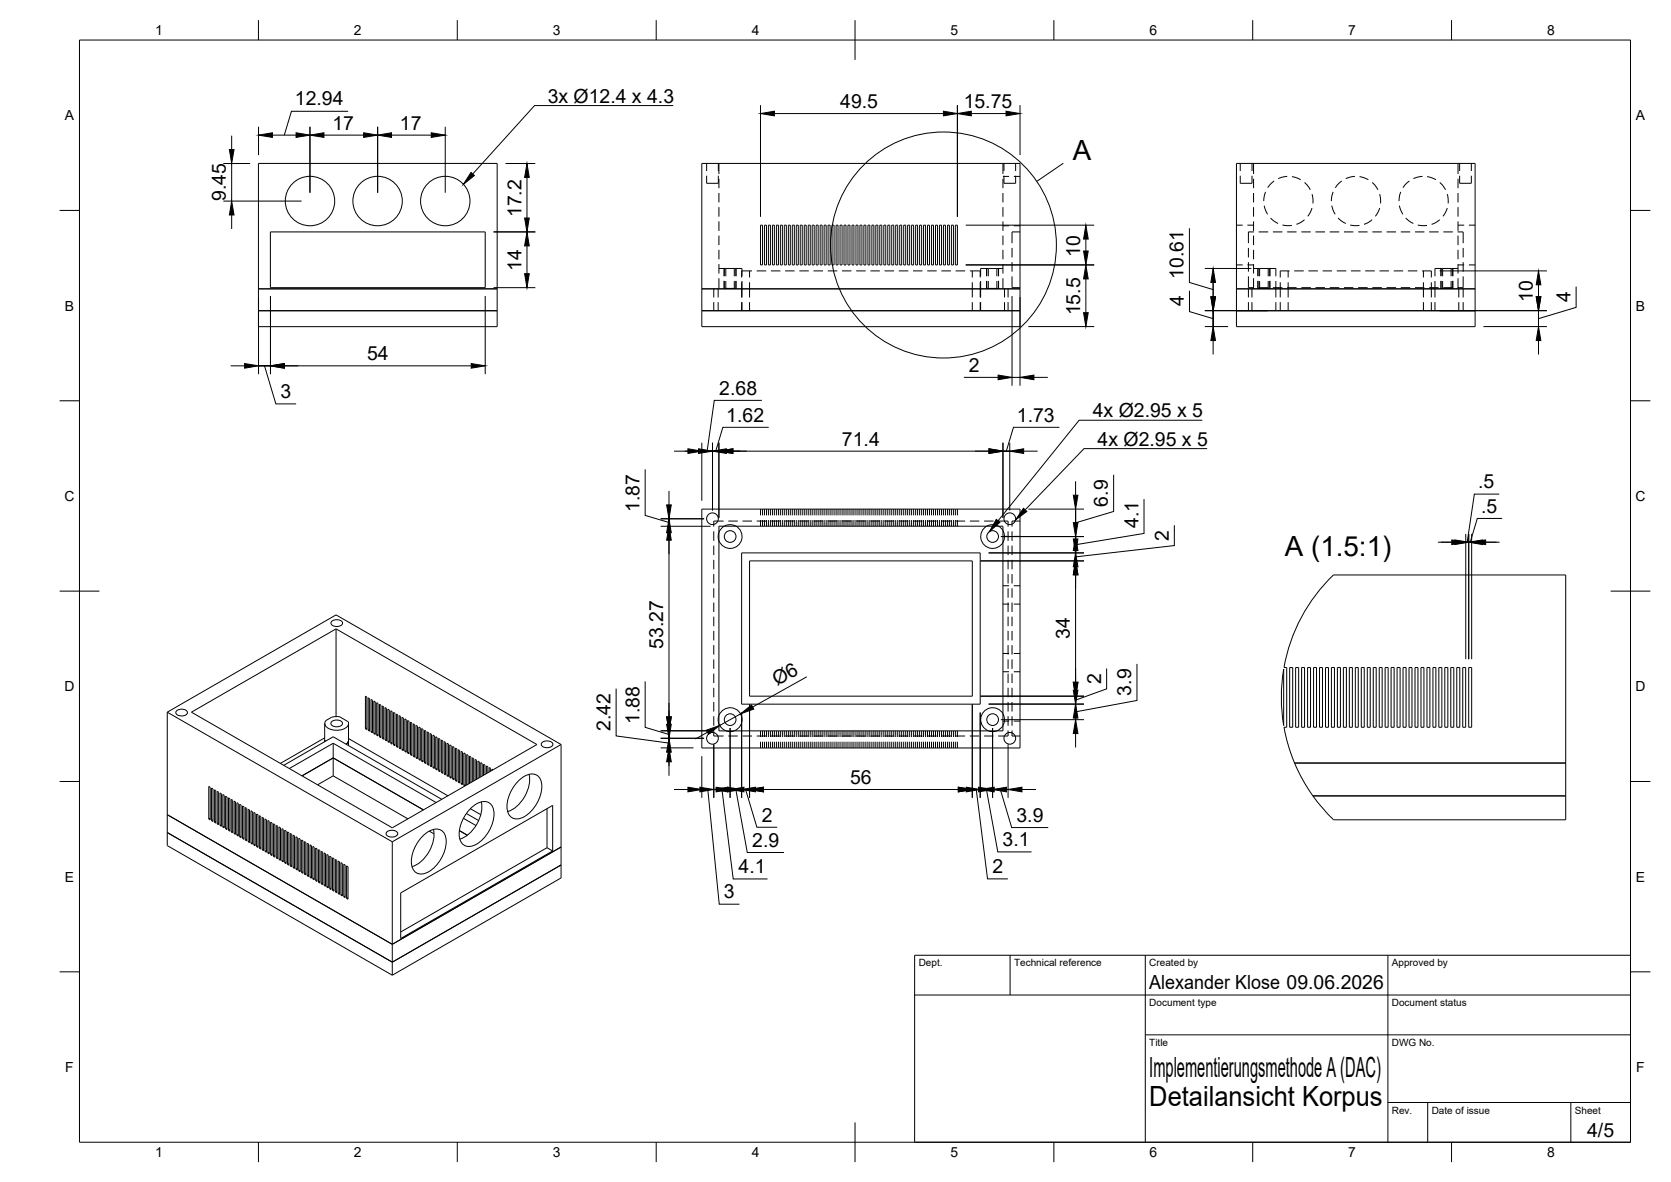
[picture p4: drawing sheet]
<svg xmlns="http://www.w3.org/2000/svg" width="420mm" height="297mm" viewBox="0 0 420 297" stroke-linecap="round" stroke-linejoin="round" font-family="sans-serif">
<!-- layer: Visible -->
<g fill="none" stroke="#000" stroke-width=".25">
<path d="M65 41.1h60v41h-60zM68 58.3h54v14h-54zM176.5 41.1h80v41h-80zM191.2 56.6h.5v10h-.5zM192.2 56.6h.5v10h-.5zM193.2 56.6h.5v10h-.5zM194.2 56.6h.5v10h-.5zM195.2 56.6h.5v10h-.5zM196.2 56.6h.5v10h-.5zM197.2 56.6h.5v10h-.5zM198.2 56.6h.5v10h-.5zM199.2 56.6h.5v10h-.5z"/>
<path d="M200.2 56.6h.5v10h-.5zM201.2 56.6h.5v10h-.5zM202.2 56.6h.5v10h-.5zM203.2 56.6h.5v10h-.5zM204.2 56.6h.5v10h-.5zM205.2 56.6h.5v10h-.5zM206.2 56.6h.5v10h-.5zM207.2 56.6h.5v10h-.5zM208.2 56.6h.5v10h-.5zM209.2 56.6h.5v10h-.5zM210.2 56.6h.5v10h-.5zM211.2 56.6h.5v10h-.5z"/>
<path d="M212.2 56.6h.5v10h-.5zM213.2 56.6h.5v10h-.5zM214.2 56.6h.5v10h-.5zM215.2 56.6h.5v10h-.5zM216.2 56.6h.5v10h-.5zM217.2 56.6h.5v10h-.5zM218.2 56.6h.5v10h-.5zM219.2 56.6h.5v10h-.5zM220.2 56.6h.5v10h-.5zM221.2 56.6h.5v10h-.5zM222.2 56.6h.5v10h-.5zM223.2 56.6h.5v10h-.5z"/>
<path d="M224.2 56.6h.5v10h-.5zM225.2 56.6h.5v10h-.5zM226.2 56.6h.5v10h-.5zM227.2 56.6h.5v10h-.5zM228.2 56.6h.5v10h-.5zM229.2 56.6h.5v10h-.5zM230.2 56.6h.5v10h-.5zM231.2 56.6h.5v10h-.5zM232.2 56.6h.5v10h-.5zM233.2 56.6h.5v10h-.5zM234.2 56.6h.5v10h-.5zM235.2 56.6h.5v10h-.5z"/>
<path d="M236.2 56.6h.5v10h-.5zM237.2 56.6h.5v10h-.5zM238.2 56.6h.5v10h-.5zM239.2 56.6h.5v10h-.5zM240.2 56.6h.5v10h-.5zM310.9 41.1h60v41h-60zM65 78.1h60M65 72.6h60M176.5 78.1h80M176.5 72.6h80M310.9 78.1h60M310.9 72.6h60"/>
<path d="M176.5 127.9h80v60.1h-80zM180.8 132.2h71.4v51.5h-71.4zM182.1 132.2l-.6 .5-.7 1.1M185.1 132.2a3 3 0 0 1 .4 4.9 3 3 0 0 1-4.7-1.2M186.5 138.9h60v38.1h-60zM248.1 132.2a3 3 0 0 0-.6 4.7 3 3 0 0 0 4.7-.6M251.1 132.2l1.1 1.1M83.4 156.2a1.9 1.9 0 0 1 2.7 .3 1.27 1.27 0 0 1-1.6 .9 .89 .89 0 0 1-1-.2 .89 .89 0 0 1-.1-1zM84.5 158v22.1M188.5 141h56v33.9h-56zM335.3 144.5h58.4v61.5h-58.4a42.6 42.6 0 0 1-12.5-23.3l.7 .1v-15h-.6M335.3 144.5a42.6 42.6 0 0 0-12.5 23.2"/>
<path d="M42.1 179v33.5l56.5 32.6M42.1 179l42.4-24.5 56.6 32.6M42.1 179l56.5 32.5M44.4 178.7a1.9 1.9 0 0 1 2.7 .2 1.27 1.27 0 0 1-1.7 1 .89 .89 0 0 1-.9-.2 .89 .89 0 0 1-.1-1zM48.1 179l36.4-21 50.5 29.1-36.4 20.9zM91.9 174.9l.3 .3v8.1l-.3-.2zM92.6 175.4l.3 .2v8.2l-.3-.3zM93.3 175.8l.4 .2v8.2l-.4-.3zM94 176.2l.4 .2v8.2l-.4-.2zM94.7 176.6l.4 .2v8.2l-.4-.2zM95.4 177l.4 .2v8.2l-.4-.2zM96.1 177.4l.4 .2v8.2l-.4-.2z"/>
<path d="M96.8 177.8l.4 .2v8.2l-.4-.2zM97.5 178.2l.4 .2v8.2l-.4-.2zM98.3 178.6l.3 .2v8.2l-.3-.2zM99 179l.3 .2v8.2l-.3-.2zM99.7 179.4l.3 .2v8.2l-.3-.2zM100.4 179.8l.3 .3v8.1l-.3-.2zM180.8 179.8a3 3 0 0 1 4.9-1.1 3 3 0 0 1-1 4.9M252.2 179.4a3 3 0 0 0-4.9-.5 3 3 0 0 0 1.2 4.7M322.8 168.1v14.2a42.6 42.6 0 0 1 0-14.2zM324.3 167.8h.7v15h-.7zM325.8 167.8h.7v15h-.7zM327.3 167.8h.7v15h-.7z"/>
<path d="M328.8 167.8h.7v15h-.7zM330.3 167.8h.7v15h-.7zM331.8 167.8h.7v15h-.7zM333.3 167.8h.7v15h-.7zM334.8 167.8h.7v15h-.7zM336.3 167.8h.7v15h-.7zM337.8 167.8h.7v15h-.7zM339.3 167.8h.7v15h-.7zM340.8 167.8h.7v15h-.7zM342.3 167.8h.7v15h-.7zM343.8 167.8h.7v15h-.7zM345.3 167.8h.7v15h-.7z"/>
<path d="M346.8 167.8h.7v15h-.7zM348.3 167.8h.7v15h-.7zM349.8 167.8h.7v15h-.7zM351.3 167.8h.7v15h-.7zM352.8 167.8h.7v15h-.7zM354.3 167.8h.7v15h-.7zM355.8 167.8h.7v15h-.7zM357.3 167.8h.7v15h-.7zM358.8 167.8h.7v15h-.7zM360.3 167.8h.7v15h-.7zM361.8 167.8h.7v15h-.7zM363.3 167.8h.7v15h-.7z"/>
<path d="M364.8 167.8h.7v15h-.7zM366.3 167.8h.8v15h-.8zM367.8 167.8h.7v15h-.7zM369.3 167.8h.7v15h-.7zM52.5 197.6l.4 .3v8.1l-.4-.2zM53.2 198l.4 .3v8.1l-.4-.2zM53.9 198.5l.4 .2v8.1l-.4-.2zM54.6 198.9l.4 .2v8.1l-.4-.2zM55.3 199.3l.4 .2v8.2l-.4-.2zM56 199.7l.4 .2v8.2l-.4-.2zM71.4 192.3l12.4-7.1 27.3 15.7M75.9 195l7.9-4.5 22.7 13"/>
<path d="M81.6 185.4l-11.1 6.4M81.6 181.8v4.6M81.7 186v.3M83.3 181.4a1.9 1.9 0 0 1 2.8 .3 1.27 1.27 0 0 1-1.7 .9 .89 .89 0 0 1-.9-.2 .89 .89 0 0 1-.2-1zM83.8 195l-3.9 2.2M83.8 186.8v8.2M83.8 195l18.8 10.8M83.8 186.8l-11.1 6.3M83.8 186.8l25.9 14.9M87.5 181.3a1.52 1.52 0 0 1-1.3 2 3.9 3.9 0 0 1-4.5-1.1v-.7a3.2 3.2 0 0 1 2.5-1.4h1.2l2.1 1.3M87.6 185.6l25 14.4M87.6 181.8v5.6"/>
<path d="M87.7 186l-.2 .5-.5 .5M92.2 182.9l-.3 .2M92.9 183.3l-.3 .2M93.7 183.8l-.4 .1M94.4 184.2l-.4 .2M95.1 184.6l-.4 .2M95.8 185l-.4 .2M96.5 185.4l-.4 .2M97.2 185.8l-.4 .2M97.9 186.2l-.4 .2M98.6 186.6l-.3 .2M99.3 187l-.3 .2"/>
<path d="M100 187.4l-.3 .2M100.7 187.8l-.3 .2M101.1 180.3l.3 .2v8.1l-.3-.2zM101.4 188.2l-.3 .2M101.8 180.7l.4 .2v8.1l-.4-.2zM102.2 188.6l-.4 .2M102.5 181.1l.3 .2v8.1l-.3-.2zM102.8 189l-.3 .2M103.2 181.5l.3 .2v8.2l-.3-.2zM103.5 189.4l-.3 .3M103.9 181.9l.4 .2v8.2l-.4-.2zM104.3 189.9l-.4 .2"/>
<path d="M104.6 182.3l.4 .2v8.2l-.4-.2zM105 190.3l-.4 .2M105.3 182.7l.4 .2v8.2l-.4-.2zM105.7 190.7l-.4 .2M106 183.1l.4 .2v8.2l-.4-.2zM106.4 191.1l-.4 .2M106.7 183.5l.4 .2v8.2l-.4-.2zM107.1 191.5l-.4 .2M107.4 183.9l.4 .2v8.2l-.4-.2zM107.8 191.9l-.4 .2M108.2 184.3l.3 .2v8.2l-.3-.2zM108.5 192.3l-.3 .2"/>
<path d="M108.9 184.7l.3 .2v8.2l-.3-.2zM109.2 192.7l-.3 .2M109.6 185.2l.3 .1v8.2l-.3-.2zM109.9 193.1l-.3 .2M110.3 185.6l.3 .1v8.2l-.3-.2zM110.6 193.5l-.3 .2M111 186l.3 .2v8.1l-.3-.2zM111.3 193.9l-.3 .2M111.7 186.4l.3 .2v8.1l-.3-.2zM112 194.3l-.3 .2M112.4 186.8l.4 .2v8.1l-.4-.1zM112.8 194.7l-.4 .3"/>
<path d="M113.1 187.2l.4 .2v8.2l-.4-.2zM113.5 195.1l-.4 .3M113.8 187.6l.4 .2v8.2l-.4-.2zM114.2 195.6l-.4 .2M114.5 188l.4 .2v8.2l-.4-.2zM114.9 196l-.4 .2M115.2 188.4l.4 .2v8.2l-.4-.2zM115.6 196.4l-.4 .2M115.9 188.8l.4 .2v8.2l-.4-.2zM116.3 196.8l-.4 .2M116.6 197.4v-8.2l.4 .2v8.1M116.6 197.4l.3 .1"/>
<path d="M117 197.2l-.4 .2M117.7 197.1v-7.3l-.4-.2v7.7M118.4 196.7v-6.5l-.4-.2v6.9M119.1 196.2v-5.6l-.3-.2v6.1M119.8 195.8v-4.7l-.3-.3v5.3M120.5 195.4v-3.9l-.3-.3v4.5M121.2 195v-3.1l-.3-.2v3.5M121.9 194.6v-2.3l-.3-.2v2.7M122.7 194.2v-1.5l-.4-.2v1.9M123.4 193.8v-.7l-.4-.2v1.1M124 193.4l-.3-.1v.3M130.5 196.1a4.3 4.3 0 0 1 4.2-1.4 3.3 3.3 0 0 1 1.5 3.8 9.4 9.4 0 0 1-5.1 7.1 2.59 2.59 0 0 1-2.7-.4 2.59 2.59 0 0 1-.9-2.5 9.8 9.8 0 0 1 3-6.6z"/>
<path d="M133 194.6a8.9 8.9 0 0 1-5.4 9.3M136.2 186.7a1.9 1.9 0 0 1 2.8 .2 1.27 1.27 0 0 1-1.7 1 .89 .89 0 0 1-.9-.3 .89 .89 0 0 1-.2-.9zM141.1 187.1v33.5l-42.5 24.5M141.1 187.1l-42.5 24.4M180.8 181.9l.5 .9 1.2 .8M252.2 182.3l-.5 .7-1 .6M325.5 191.8h68.2M42.1 209.2l56.5 32.6 42.5-24.4M42.1 204.7l56.5 32.6 42.5-24.4M52.9 205.6l-.4 .2M53.6 206l-.4 .2M54.3 206.4l-.4 .2"/>
<path d="M55 206.8l-.4 .2M55.7 207.2l-.4 .3M56.4 207.7l-.4 .2M56.7 200.1l.4 .2v8.2l-.4-.2zM57.1 208.1l-.4 .2M57.4 200.5l.4 .2v8.2l-.4-.2zM57.8 208.5l-.4 .2M58.1 200.9l.4 .2v8.2l-.4-.2zM58.5 208.9l-.4 .2M58.9 201.3l.3 .2v8.2l-.3-.2zM59.2 209.3l-.3 .2M59.6 201.7l.3 .2v8.2l-.3-.2z"/>
<path d="M59.9 209.7l-.3 .2M60.3 202.1l.3 .2v8.2l-.3-.2zM60.6 210.1l-.3 .2M61 202.5l.3 .2v8.2l-.3-.2zM61.3 210.5l-.3 .2M61.7 202.9l.3 .2v8.2l-.3-.2zM62 210.9l-.3 .2M62.4 203.4l.3 .1v8.2l-.3-.2zM62.7 211.3l-.3 .2M63.1 203.8l.4 .1v8.2l-.4-.2zM63.5 211.7l-.4 .2M63.8 204.2l.4 .2v8.1l-.4-.2z"/>
<path d="M64.2 212.1l-.4 .2M64.5 204.6l.4 .2v8.1l-.4-.1zM64.9 212.5l-.4 .3M65.2 205l.4 .2v8.2l-.4-.2zM65.6 212.9l-.4 .3M65.9 205.4l.4 .2v8.2l-.4-.2zM66.3 213.4l-.4 .2M66.6 205.8l.4 .2v8.2l-.4-.2zM67 213.8l-.4 .2M67.4 206.2l.3 .2v8.2l-.3-.2zM67.7 214.2l-.3 .2M68.1 206.6l.3 .2v8.2l-.3-.2z"/>
<path d="M68.4 214.6l-.3 .2M68.7 207l.4 .2v8.2l-.4-.2zM69.1 215l-.4 .2M69.5 207.4l.3 .2v8.2l-.3-.2zM69.8 215.4l-.3 .2M70.2 207.8l.3 .2v8.2l-.3-.2zM70.5 215.8l-.3 .2M70.9 208.2l.3 .2v8.2l-.3-.2zM71.2 216.2l-.3 .2M71.6 208.6l.3 .2v8.2l-.3-.2zM71.9 216.6l-.3 .2M72.3 209l.3 .3v8.1l-.3-.2z"/>
<path d="M72.6 217l-.3 .2M73 209.5l.4 .2v8.1l-.4-.2zM73.4 217.4l-.4 .2M73.7 209.9l.4 .2v8.1l-.4-.2zM74.1 217.8l-.4 .2M74.4 210.3l.4 .2v8.2l-.4-.3zM74.8 218.2l-.4 .2M75.1 210.7l.4 .2v8.2l-.4-.3zM75.5 218.7l-.4 .1M75.8 211.1l.4 .2v8.2l-.4-.2zM76.2 219.1l-.4 .2M76.5 211.5l.4 .2v8.2l-.4-.2z"/>
<path d="M76.9 219.5l-.4 .2M77.2 211.9l.4 .2v8.2l-.4-.2zM77.6 219.9l-.4 .2M78 212.3l.3 .2v8.2l-.3-.2zM78.7 212.7l.3 .2v8.2l-.3-.2zM79.4 213.1l.3 .2v8.2l-.3-.2zM80.1 213.5l.3 .2v8.2l-.3-.2zM80.8 213.9l.3 .3v8.1l-.3-.2zM81.5 214.3l.4 .3v8.1l-.4-.2zM82.2 214.7l.3 .3v8.1l-.3-.2zM82.9 215.2l.3 .2v8.1l-.3-.2zM83.6 215.6l.4 .2v8.2l-.4-.3z"/>
<path d="M84.3 216l.4 .2v8.2l-.4-.3zM85 216.4l.4 .2v8.2l-.4-.2zM85.7 216.8l.4 .2v8.2l-.4-.2zM86.4 217.2l.4 .2v8.2l-.4-.2zM87.1 217.6l.4 .2v8.2l-.4-.2zM97.2 209.1a1.9 1.9 0 0 1 2.8 .3 1.27 1.27 0 0 1-1.7 1 .89 .89 0 0 1-.9-.3 .89 .89 0 0 1-.2-1zM98.6 211.5v33.6M106.4 210a4.3 4.3 0 0 1 4.2-1.5 3.3 3.3 0 0 1 1.5 3.8 9.4 9.4 0 0 1-5.1 7.1 2.59 2.59 0 0 1-2.7-.3 2.59 2.59 0 0 1-.9-2.6 9.8 9.8 0 0 1 3-6.5zM107.9 208.9l1.2 .7M109 208.4a8.9 8.9 0 0 1-5.4 9.4M115.5 208.7l2 1.2M116.5 205.6l3.2 1.9"/>
<path d="M117.3 204.4l3.1 1.8M118.3 203.2l2.6 1.5M118.4 203.1a4.3 4.3 0 0 1 4.3-1.5 3.3 3.3 0 0 1 1.5 3.8 9.4 9.4 0 0 1-5.1 7.1 2.59 2.59 0 0 1-2.7-.3 2.59 2.59 0 0 1-.9-2.6 9.8 9.8 0 0 1 2.9-6.5zM121 201.5a8.9 8.9 0 0 1-5.4 9.4M137.5 213l1.5 .9M137.5 213l-36.7 21.2M137.5 203.2v9.8M330.1 200h63.6M78.3 220.3l-.3 .2M79 220.7l-.3 .2M79.7 221.1l-.3 .2M80.4 221.5l-.3 .2"/>
<path d="M81.1 221.9l-.3 .2M81.9 222.3l-.4 .2M82.5 222.7l-.3 .2M83.2 223.1l-.3 .2M84 223.5l-.4 .2M84.7 224l-.4 .1M85.4 224.4l-.4 .2M86.1 224.8l-.4 .2M86.8 225.2l-.4 .2M87.5 225.6l-.4 .2M100.8 224.4l38.2-22v11.5l-38.2 21.9z"/>
<circle cx="77.9" cy="50.5" r="6.2"/>
<circle cx="94.9" cy="50.5" r="6.2"/>
<circle cx="112" cy="50.5" r="6.2"/>
<circle cx="179.1" cy="130.4" r="1.47"/>
<circle cx="183.6" cy="134.8" r="1.47"/>
<circle cx="249.6" cy="134.8" r="1.47"/>
<circle cx="253.9" cy="130.4" r="1.47"/>
<circle cx="179.1" cy="185.5" r="1.47"/>
<circle cx="183.6" cy="180.8" r="1.47"/>
<circle cx="249.6" cy="180.8" r="1.47"/>
<circle cx="253.9" cy="185.5" r="1.47"/>
</g>
<!-- layer: Hidden -->
<g fill="none" stroke="#000" stroke-width=".25">
<path d="M177.7 44.2v1.9h2.9v-1.9M177.7 41.1v1.9M180.6 41.1v1.9M180.8 41.1v2.6M180.8 44.9v2.4M180.8 48.5v2.4M180.8 52.1v2.3M180.8 55.6v2.4M180.8 59.2v2.4M252.2 41.1v2.6M252.2 44.9v2.4M252.2 48.5v2.4"/>
<path d="M252.2 52.1v2.3M252.2 55.6v2.4M252.2 59.2v2.4M252.2 56.7h1.5M252.2 44.3h1.5M252.4 44.2v1.9h3v-1.9M252.4 41.1v1.9M254.9 56.7h1.6M254.9 44.3h1.6M255.4 41.1v1.9M256.5 58.3h-2v2.8M310.9 56.6h1.6"/>
<path d="M311.8 44.2v1.9h3v-1.9M311.8 41.1v1.9M313.6 56.6h1.6M314.8 41.1v1.9M315.2 41.1v2.6M315.2 44.9v2.4M315.2 48.5v2.4M315.2 52.1v2.3M315.2 55.6v2.4M315.2 59.2v2.4M315.3 58.3h-1.4v2.8M316.5 58.3h2.4"/>
<path d="M317.9 51.7l.8 2.2M318.2 48.2l-.4 2.3M319.5 54.8l1.9 1.4M320.1 58.3h2.4M320.4 45.5l-1.7 1.7M322.5 56.5l2.3 .1M323.6 58.3h2.4M323.7 44.3l-2.3 .6M324.8 44.4l2.3 .8M327.2 58.3h2.4M328 55.2l-.9 .7-1.1 .5M328 45.9l1.5 1.8"/>
<path d="M329.9 52.3l-1.1 2.1M329.9 48.8l.2 2.3M330.8 58.3h2.4M334.3 58.3h2.4M334.9 51.7l.8 2.2M335.2 48.2l-.4 2.3M336.5 54.8l1.9 1.4M337.4 45.5l-1.7 1.7M337.9 58.3h2.4M339.5 56.5l2.3 .1M340.7 44.3l-2.3 .6M341.5 58.3h2.4"/>
<path d="M341.8 44.4l2.3 .8M345 55.2l-.9 .7-1.1 .5M345 45.9l.7 .6 .8 1.2M345.1 58.3h2.4M346.9 48.8l.2 2.3M346.9 52.3l-1.1 2.1M348.6 58.3h2.4M351.9 51.7l.8 2.2M352.2 48.2l-.3 .9-.1 1.4M352.2 58.3h2.4M353.5 54.8l1.9 1.4M354.4 45.5l-1.7 1.7"/>
<path d="M355.8 58.3h2.4M356.5 56.5l2.3 .1M357.7 44.3l-2.3 .6M358.8 44.4l2.3 .8M359.3 58.3h2.4M362 45.9l.7 .6 .8 1.2M362 55.2l-.9 .7-1.1 .5M362.9 58.3h2.4M363.9 48.8l.2 2.3M363.9 52.3l-1.1 2.1M366.5 58.3h1.4v2.8M366.6 56.6h1.6"/>
<path d="M366.6 41.1v2.6M366.6 44.9v2.4M366.6 48.5v2.4M366.6 52.1v2.3M366.6 55.6v2.4M366.6 59.2v2.4M367 44.2v1.9h3v-1.9M367 41.1v1.9M369.3 56.6h1.6M370 41.1v1.9M179.5 72.6v2.1M179.5 75.9v2.2"/>
<path d="M180.6 72.6v2.1M180.6 75.9v2.2M180.8 67.5h1.7M180.8 62.8v2.4M180.8 66.4v2.3M180.8 69.9v2.7M182.1 72.5h2.9M182.1 67.5v1.9M182.1 70.6v2M182.5 67.5v1.9M182.5 70.6v2M182.5 67.5h2.1"/>
<path d="M184.6 67.5h2v1.9M184.6 67.5v1.9M184.6 70.6v2M185 67.5l.1 1.9M185 70.6l.1 2M186.5 70.9v3.8M186.5 75.9v2.2M186.6 70.6v4.1M186.6 75.9v2.2M188.5 68.1v1.6M188.5 70.9v3.8M188.5 75.9v2.2"/>
<path d="M189.1 68.1h-2.6v1.6M190.3 68.1h2.4M193.8 68.1h2.4M197.4 68.1h2.4M201 68.1h2.4M204.6 68.1h2.3M208.1 68.1h2.4M211.7 68.1h2.4M215.3 68.1h2.4M218.9 68.1h2.3M222.4 68.1h2.4M226 68.1h2.4"/>
<path d="M229.6 68.1h2.3M233.2 68.1h2.3M236.7 68.1h2.4M240.3 68.1h2.4M243.9 68.1h2.6v1.6M244.5 68.1v1.6M244.5 70.9v3.8M244.5 75.9v2.2M246.5 70.9v3.8M246.5 75.9v2.2M246.6 70.6v4.1M246.6 75.9v2.2"/>
<path d="M248.1 67.5v1.9M248.1 70.6v2M248.1 70.6v1.9h3M248.5 67.5h-1.9v1.9M248.5 67.5v1.9M248.5 70.6v2M248.5 67.5h2.2M250.7 67.5h1.5M250.7 67.5v1.9M250.7 70.6v2M251.1 67.5v1.9M251.1 70.6v2"/>
<path d="M252.2 62.8v2.4M252.2 66.4v2.3M252.2 69.9v2.7M252.6 72.6v2.1M252.6 75.9v2.2M253.5 72.6v2.1M253.5 75.9v2.2M254.5 69.5v2.8h2M254.5 62.3v2.4M254.5 65.9v2.4M310.9 66.6h1.6M313.6 66.6h1.6"/>
<path d="M313.9 69.5v2.8h1.4M313.9 62.3v2.4M313.9 65.9v2.4M313.9 72.6v2.1M313.9 75.9v2.2M314.8 72.6v2.1M314.8 75.9v2.2M315.2 67.5h1.5M315.2 62.8v2.4M315.2 66.4v2.3M315.2 69.9v2.7M316.3 67.5v1.9"/>
<path d="M316.3 70.6v2M316.5 72.3h2.4M316.7 67.5h2.2M316.7 67.5v1.9M316.7 70.6v2M318.9 67.5h1.9v1.9M318.9 67.5v1.9M318.9 70.6v2M319.3 70.6v1.9h-3M319.3 67.5v1.9M319.3 70.6v2M320.1 72.3h2.4"/>
<path d="M320.8 70.6v4.1M320.8 75.9v2.2M321.9 70.9v3.8M321.9 75.9v2.2M323.6 72.3h2.4M323.9 68.1v1.6M323.9 70.9v3.8M323.9 75.9v2.2M324.2 68.1h-2.3v1.6M325.4 68.1h2.4M327.2 72.3h2.4M329 68.1h2.4"/>
<path d="M330.8 72.3h2.4M332.6 68.1h2.3M334.3 72.3h2.4M336.1 68.1h2.4M337.9 72.3h2.4M339.7 68.1h2.4M341.5 72.3h2.4M343.3 68.1h2.4M345.1 72.3h2.4M346.9 68.1h2.3M348.6 72.3h2.4M350.4 68.1h2.4"/>
<path d="M352.2 72.3h2.4M354 68.1h2.4M355.8 72.3h2.4M357.6 68.1h2.3v1.6M357.9 68.1v1.6M357.9 70.9v3.8M357.9 75.9v2.2M359.3 72.3h2.4M359.9 70.9v3.8M359.9 75.9v2.2M360.8 70.6v4.1M360.8 75.9v2.2"/>
<path d="M362.3 72.5h3M362.3 67.5v1.9M362.3 70.6v2M362.7 67.5h-1.9v1.9M362.7 67.5h2.2M362.7 67.5v1.9M362.7 70.6v2M362.9 72.3h2.4M364.9 67.5h1.7M364.9 67.5v1.9M364.9 70.6v2M365.3 67.5v1.9"/>
<path d="M365.3 70.6v2M366.6 66.6h1.6M366.6 62.8v2.4M366.6 66.4v2.3M366.6 69.9v2.7M366.8 72.6v2.1M366.8 75.9v2.2M367.9 69.5v2.8h-1.4M367.9 62.3v2.4M367.9 65.9v2.4M367.9 72.6v2.1M367.9 75.9v2.2"/>
<path d="M369.3 66.6h1.6M179.5 133.5v2.4M179.5 137.1v2.4M180.8 133.8l-.2 .8 .2 1.3M181.9 130.9h-2.4v1.4M182.1 132.2l1.2-.3h.9l.9 .3M183.1 130.9h2.4M186.7 130.9h2.4M190.3 130.9h2.4M191.2 127.9v1.6M191.2 130.7v1.5M191.7 127.9v1.6"/>
<path d="M191.7 130.7v1.5M192.2 127.9v1.6M192.2 130.7v1.5M192.7 127.9v1.6M192.7 130.7v1.5M193.2 127.9v1.6M193.2 130.7v1.5M193.7 127.9v1.6M193.7 130.7v1.5M193.8 130.9h2.4M194.2 127.9v1.6M194.2 130.7v1.5"/>
<path d="M194.7 127.9v1.6M194.7 130.7v1.5M195.2 127.9v1.6M195.2 130.7v1.5M195.7 127.9v1.6M195.7 130.7v1.5M196.2 127.9v1.6M196.2 130.7v1.5M196.7 127.9v1.6M196.7 130.7v1.5M197.2 127.9v1.6M197.2 130.7v1.5"/>
<path d="M197.4 130.9h2.4M197.7 127.9v1.6M197.7 130.7v1.5M198.2 127.9v1.6M198.2 130.7v1.5M198.7 127.9v1.6M198.7 130.7v1.5M199.2 127.9v1.6M199.2 130.7v1.5M199.7 127.9v1.6M199.7 130.7v1.5M200.2 127.9v1.6"/>
<path d="M200.2 130.7v1.5M200.7 127.9v1.6M200.7 130.7v1.5M201 130.9h2.4M201.2 127.9v1.6M201.2 130.7v1.5M201.7 127.9v1.6M201.7 130.7v1.5M202.2 127.9v1.6M202.2 130.7v1.5M202.7 127.9v1.6M202.7 130.7v1.5"/>
<path d="M203.2 127.9v1.6M203.2 130.7v1.5M203.7 127.9v1.6M203.7 130.7v1.5M204.2 127.9v1.6M204.2 130.7v1.5M204.6 130.9h2.3M204.7 127.9v1.6M204.7 130.7v1.5M205.2 127.9v1.6M205.2 130.7v1.5M205.7 127.9v1.6"/>
<path d="M205.7 130.7v1.5M206.2 127.9v1.6M206.2 130.7v1.5M206.7 127.9v1.6M206.7 130.7v1.5M207.2 127.9v1.6M207.2 130.7v1.5M207.7 127.9v1.6M207.7 130.7v1.5M208.1 130.9h2.4M208.2 127.9v1.6M208.2 130.7v1.5"/>
<path d="M208.7 127.9v1.6M208.7 130.7v1.5M209.2 127.9v1.6M209.2 130.7v1.5M209.7 127.9v1.6M209.7 130.7v1.5M210.2 127.9v1.6M210.2 130.7v1.5M210.7 127.9v1.6M210.7 130.7v1.5M211.2 127.9v1.6M211.2 130.7v1.5"/>
<path d="M211.7 130.9h2.4M211.7 127.9v1.6M211.7 130.7v1.5M212.2 127.9v1.6M212.2 130.7v1.5M212.7 127.9v1.6M212.7 130.7v1.5M213.2 127.9v1.6M213.2 130.7v1.5M213.7 127.9v1.6M213.7 130.7v1.5M214.2 127.9v1.6"/>
<path d="M214.2 130.7v1.5M214.7 127.9v1.6M214.7 130.7v1.5M215.2 127.9v1.6M215.2 130.7v1.5M215.3 130.9h2.4M215.7 127.9v1.6M215.7 130.7v1.5M216.2 127.9v1.6M216.2 130.7v1.5M216.7 127.9v1.6M216.7 130.7v1.5"/>
<path d="M217.2 127.9v1.6M217.2 130.7v1.5M217.7 127.9v1.6M217.7 130.7v1.5M218.2 127.9v1.6M218.2 130.7v1.5M218.7 127.9v1.6M218.7 130.7v1.5M218.9 130.9h2.3M219.2 127.9v1.6M219.2 130.7v1.5M219.7 127.9v1.6"/>
<path d="M219.7 130.7v1.5M220.2 127.9v1.6M220.2 130.7v1.5M220.7 127.9v1.6M220.7 130.7v1.5M221.2 127.9v1.6M221.2 130.7v1.5M221.7 127.9v1.6M221.7 130.7v1.5M222.2 127.9v1.6M222.2 130.7v1.5M222.4 130.9h2.4"/>
<path d="M222.7 127.9v1.6M222.7 130.7v1.5M223.2 127.9v1.6M223.2 130.7v1.5M223.7 127.9v1.6M223.7 130.7v1.5M224.2 127.9v1.6M224.2 130.7v1.5M224.7 127.9v1.6M224.7 130.7v1.5M225.2 127.9v1.6M225.2 130.7v1.5"/>
<path d="M225.7 127.9v1.6M225.7 130.7v1.5M226 130.9h2.4M226.2 127.9v1.6M226.2 130.7v1.5M226.7 127.9v1.6M226.7 130.7v1.5M227.2 127.9v1.6M227.2 130.7v1.5M227.7 127.9v1.6M227.7 130.7v1.5M228.2 127.9v1.6"/>
<path d="M228.2 130.7v1.5M228.7 127.9v1.6M228.7 130.7v1.5M229.2 127.9v1.6M229.2 130.7v1.5M229.6 130.9h2.3M229.7 127.9v1.6M229.7 130.7v1.5M230.2 127.9v1.6M230.2 130.7v1.5M230.7 127.9v1.6M230.7 130.7v1.5"/>
<path d="M231.2 127.9v1.6M231.2 130.7v1.5M231.7 127.9v1.6M231.7 130.7v1.5M232.2 127.9v1.6M232.2 130.7v1.5M232.7 127.9v1.6M232.7 130.7v1.5M233.2 130.9h2.3M233.2 127.9v1.6M233.2 130.7v1.5M233.7 127.9v1.6"/>
<path d="M233.7 130.7v1.5M234.2 127.9v1.6M234.2 130.7v1.5M234.7 127.9v1.6M234.7 130.7v1.5M235.2 127.9v1.6M235.2 130.7v1.5M235.7 127.9v1.6M235.7 130.7v1.5M236.2 127.9v1.6M236.2 130.7v1.5M236.7 130.9h2.4"/>
<path d="M236.7 127.9v1.6M236.7 130.7v1.5M237.2 127.9v1.6M237.2 130.7v1.5M237.7 127.9v1.6M237.7 130.7v1.5M238.2 127.9v1.6M238.2 130.7v1.5M238.7 127.9v1.6M238.7 130.7v1.5M239.2 127.9v1.6M239.2 130.7v1.5"/>
<path d="M239.7 127.9v1.6M239.7 130.7v1.5M240.2 127.9v1.6M240.2 130.7v1.5M240.3 130.9h2.4M240.7 127.9v1.6M240.7 130.7v1.5M243.9 130.9h2.3M247.4 130.9h2.4M248.1 132.2l1.2-.3h.9l.9 .3M251 130.9h2.5v1.4M252.2 133.3l.4 1.3-.1 .9-.3 .8"/>
<path d="M252.2 134.8h1.5M253.5 133.5v2.4M253.5 137.1v2.4M254.5 133.5v2.4M254.5 137.1v2.4M254.9 134.8h1.6M256.5 130.9h-2v1.4M179.5 140.7v2.4M179.5 144.3v2.3M179.5 147.8v2.4M179.5 151.4v2.4M179.5 155v2.4"/>
<path d="M179.5 158.5v2.4M252.2 147.2h1.5M252.2 151.8h1.5M253.5 140.7v2.4M253.5 144.3v2.3M253.5 147.8v2.4M253.5 151.4v2.4M253.5 155v2.4M253.5 158.5v2.4M254.5 140.7v2.4M254.5 144.3v2.3M254.5 147.8v2.4"/>
<path d="M254.5 151.4v2.4M254.5 155v2.4M254.5 158.5v2.4M254.9 147.2h1.6M254.9 151.8h1.6M179.5 162.1v2.4M179.5 165.7v2.4M179.5 169.3v2.3M179.5 172.8v2.4M179.5 176.4v2.4M179.5 180v2.4M180.8 179.8l-.2 .8 .2 1.3"/>
<path d="M252.2 179.4l.4 1.2-.1 .9-.3 .9M252.2 164.2h1.5M252.2 168.8h1.5M253.5 162.1v2.4M253.5 165.7v2.4M253.5 169.3v2.3M253.5 172.8v2.4M253.5 176.4v2.4M253.5 180v2.4M254.5 162.1v2.4M254.5 165.7v2.4M254.5 169.3v2.3"/>
<path d="M254.5 172.8v2.4M254.5 176.4v2.4M254.5 180v2.4M254.9 164.2h1.6M254.9 168.8h1.6M179.5 183.6v1.4h2.4M182.5 183.7l.8 .2 1.3-.2M183.1 185h2.4M186.7 185h2.4M190.3 185h2.4M191.2 183.7v1.5M191.2 186.4v1.6"/>
<path d="M191.7 183.7v1.5M191.7 186.4v1.6M192.2 183.7v1.5M192.2 186.4v1.6M192.7 183.7v1.5M192.7 186.4v1.6M193.2 183.7v1.5M193.2 186.4v1.6M193.7 183.7v1.5M193.7 186.4v1.6M193.8 185h2.4M194.2 183.7v1.5"/>
<path d="M194.2 186.4v1.6M194.7 183.7v1.5M194.7 186.4v1.6M195.2 183.7v1.5M195.2 186.4v1.6M195.7 183.7v1.5M195.7 186.4v1.6M196.2 183.7v1.5M196.2 186.4v1.6M196.7 183.7v1.5M196.7 186.4v1.6M197.2 183.7v1.5"/>
<path d="M197.2 186.4v1.6M197.4 185h2.4M197.7 183.7v1.5M197.7 186.4v1.6M198.2 183.7v1.5M198.2 186.4v1.6M198.7 183.7v1.5M198.7 186.4v1.6M199.2 183.7v1.5M199.2 186.4v1.6M199.7 183.7v1.5M199.7 186.4v1.6"/>
<path d="M200.2 183.7v1.5M200.2 186.4v1.6M200.7 183.7v1.5M200.7 186.4v1.6M201 185h2.4M201.2 183.7v1.5M201.2 186.4v1.6M201.7 183.7v1.5M201.7 186.4v1.6M202.2 183.7v1.5M202.2 186.4v1.6M202.7 183.7v1.5"/>
<path d="M202.7 186.4v1.6M203.2 183.7v1.5M203.2 186.4v1.6M203.7 183.7v1.5M203.7 186.4v1.6M204.2 183.7v1.5M204.2 186.4v1.6M204.6 185h2.3M204.7 183.7v1.5M204.7 186.4v1.6M205.2 183.7v1.5M205.2 186.4v1.6"/>
<path d="M205.7 183.7v1.5M205.7 186.4v1.6M206.2 183.7v1.5M206.2 186.4v1.6M206.7 183.7v1.5M206.7 186.4v1.6M207.2 183.7v1.5M207.2 186.4v1.6M207.7 183.7v1.5M207.7 186.4v1.6M208.1 185h2.4M208.2 183.7v1.5"/>
<path d="M208.2 186.4v1.6M208.7 183.7v1.5M208.7 186.4v1.6M209.2 183.7v1.5M209.2 186.4v1.6M209.7 183.7v1.5M209.7 186.4v1.6M210.2 183.7v1.5M210.2 186.4v1.6M210.7 183.7v1.5M210.7 186.4v1.6M211.2 183.7v1.5"/>
<path d="M211.2 186.4v1.6M211.7 185h2.4M211.7 183.7v1.5M211.7 186.4v1.6M212.2 183.7v1.5M212.2 186.4v1.6M212.7 183.7v1.5M212.7 186.4v1.6M213.2 183.7v1.5M213.2 186.4v1.6M213.7 183.7v1.5M213.7 186.4v1.6"/>
<path d="M214.2 183.7v1.5M214.2 186.4v1.6M214.7 183.7v1.5M214.7 186.4v1.6M215.2 183.7v1.5M215.2 186.4v1.6M215.3 185h2.4M215.7 183.7v1.5M215.7 186.4v1.6M216.2 183.7v1.5M216.2 186.4v1.6M216.7 183.7v1.5"/>
<path d="M216.7 186.4v1.6M217.2 183.7v1.5M217.2 186.4v1.6M217.7 183.7v1.5M217.7 186.4v1.6M218.2 183.7v1.5M218.2 186.4v1.6M218.7 183.7v1.5M218.7 186.4v1.6M218.9 185h2.3M219.2 183.7v1.5M219.2 186.4v1.6"/>
<path d="M219.7 183.7v1.5M219.7 186.4v1.6M220.2 183.7v1.5M220.2 186.4v1.6M220.7 183.7v1.5M220.7 186.4v1.6M221.2 183.7v1.5M221.2 186.4v1.6M221.7 183.7v1.5M221.7 186.4v1.6M222.2 183.7v1.5M222.2 186.4v1.6"/>
<path d="M222.4 185h2.4M222.7 183.7v1.5M222.7 186.4v1.6M223.2 183.7v1.5M223.2 186.4v1.6M223.7 183.7v1.5M223.7 186.4v1.6M224.2 183.7v1.5M224.2 186.4v1.6M224.7 183.7v1.5M224.7 186.4v1.6M225.2 183.7v1.5"/>
<path d="M225.2 186.4v1.6M225.7 183.7v1.5M225.7 186.4v1.6M226 185h2.4M226.2 183.7v1.5M226.2 186.4v1.6M226.7 183.7v1.5M226.7 186.4v1.6M227.2 183.7v1.5M227.2 186.4v1.6M227.7 183.7v1.5M227.7 186.4v1.6"/>
<path d="M228.2 183.7v1.5M228.2 186.4v1.6M228.7 183.7v1.5M228.7 186.4v1.6M229.2 183.7v1.5M229.2 186.4v1.6M229.6 185h2.3M229.7 183.7v1.5M229.7 186.4v1.6M230.2 183.7v1.5M230.2 186.4v1.6M230.7 183.7v1.5"/>
<path d="M230.7 186.4v1.6M231.2 183.7v1.5M231.2 186.4v1.6M231.7 183.7v1.5M231.7 186.4v1.6M232.2 183.7v1.5M232.2 186.4v1.6M232.7 183.7v1.5M232.7 186.4v1.6M233.2 185h2.3M233.2 183.7v1.5M233.2 186.4v1.6"/>
<path d="M233.7 183.7v1.5M233.7 186.4v1.6M234.2 183.7v1.5M234.2 186.4v1.6M234.7 183.7v1.5M234.7 186.4v1.6M235.2 183.7v1.5M235.2 186.4v1.6M235.7 183.7v1.5M235.7 186.4v1.6M236.2 183.7v1.5M236.2 186.4v1.6"/>
<path d="M236.7 185h2.4M236.7 183.7v1.5M236.7 186.4v1.6M237.2 183.7v1.5M237.2 186.4v1.6M237.7 183.7v1.5M237.7 186.4v1.6M238.2 183.7v1.5M238.2 186.4v1.6M238.7 183.7v1.5M238.7 186.4v1.6M239.2 183.7v1.5"/>
<path d="M239.2 186.4v1.6M239.7 183.7v1.5M239.7 186.4v1.6M240.2 183.7v1.5M240.2 186.4v1.6M240.3 185h2.4M240.7 183.7v1.5M240.7 186.4v1.6M243.9 185h2.3M247.4 185h2.4M248.5 183.7l.9 .2 1.3-.2M252.2 181.2h1.5"/>
<path d="M253.5 183.6v1.4h-2.5M254.5 183.6v1.4h2M254.9 181.2h1.6"/>
</g>
<!-- layer: BORDER -->
<g fill="none" stroke="#000" stroke-width=".25">
<path d="M20 10.1h390v276.9h-390zM65 5.1v5M115 5.1v5M165 5.1v5M215 5.1v10M265 5.1v5M315 5.1v5M365 5.1v5M15 52.9h5M410 52.9h5M15 100.7h5M410 100.7h5"/>
<path d="M15 148.6h10M405 148.6h10M15 196.4h5M410 196.4h5M15 244.2h5M410 244.2h5M65 287v5M115 287v5M165 287v5M215 282.1v9.9M265 287v5M315 287v5"/>
<path d="M365 287v5"/>
</g>
<!-- layer: TITLEBLOCK -->
<path d="M230 240.1h180v46.9h-180zM230 250h180M254 240.1v9.9M288 240.1v46.9M349 240.1v46.9M288 260.1h122M349 277.1h61M359 277.1v9.9M395 277.1v9.9" fill="none" stroke="#000" stroke-width=".25"/>
<!-- layer: Leaders -->
<path d="M118.4 43.3l.9 .8-2.8 2.2zM250.5 130.5l.9 .8-2.6 2.3zM257.3 127.7l.9 .8-2.8 2.1z" fill="#000" stroke="#000" stroke-width=".25"/>
<path d="M169.3 26.5h-34.9l-15.5 17.2M302.3 105.6h-31l-20.3 25.3M303.5 112.7h-30.9l-14.8 15.4" fill="none" stroke="#000" stroke-width=".25"/>
<!-- layer: FD_Dimensions -->
<g fill="none" stroke="#000" stroke-width=".25">
<path d="M58.3 34.1v3.5M65 31.9v7.1M68.5 34h5.9M77.9 31.9v16.5M81.4 34h10M87.5 28h-14.2l-1.8 6M95 31.9v16.5M98.4 34h10M112 31.9v16.5M191.2 26.4v28.1M194.7 28.5h42.5M240.7 26.4v28.1"/>
<path d="M244.2 28.5h8.8M256.5 26.4v12.6M56.2 41.1h6.7M56.2 50.5h19.6M58.3 41.1v9.4M58.3 54v3.5M124.1 58.3h10.5M127.1 41.1h7.5M132.5 44.6v10.2M242.8 56.6h32.3M299.1 57.4v13.6l5.9 1.8M65 74.7v19.3"/>
<path d="M68 74.4v19.6M122 74.4v19.6M124.1 72.3h10.5M132.5 61.8v7M242.8 66.6h32.3M254.5 74.4v22.5M256.5 74.7v22.2M273 60.1v3M273 70.1v8.5M299.1 73.1v5.2l5.9 1.8M302.9 78.1h15.8M302.9 67.5h11.7"/>
<path d="M305 78.1v4v-4M305 71v3.6M362 78.1h27M362 68.1h27M386.8 71.1v3.5M396.3 72v5.2l-9.5 2.9M58 91.9h3.5M65 91.9h3h-3M66.5 91.9l2.9 9.6h5.1M71.5 91.9h47M242.4 94.8h8.6M254.5 94.8h2"/>
<path d="M258.6 82.1h16.5M260 94.8h3.5M302.9 82.1h5.9M305 85.6v3.5M373 82.1h16M386.8 82.1v-4v4M386.8 85.6v3.5M162.2 117.9v11.6l6 1.8M169.5 113.4h6.1M176.5 113.4h2.7h-2.7M176.5 111.3v14.5M179.2 113.4h1.6h-1.6"/>
<path d="M179.2 111.3v17M180.8 111.3v18.8M182.6 113.4h66.1M191.6 100.6h-12l-1.8 12.8M193.3 107.4h-11.5l-1.8 6M252.2 113.4h1.7h-1.7M252.2 111.3v18.8M253.9 111.3v17M257.4 113.4h3.5M266.4 107.4h-11.6l-1.8 6M280 119.3v9.2l-9.6 2.9M166.1 132.3h12.6"/>
<path d="M166.1 130.4h10.9M168.2 132.3v-1.9v1.9M168.2 123.4v3.5M168.2 133.9v48.1M248.6 138.9h24M251.7 134.8h20.9M258.6 127.9h14M270.4 138.9v2.1v-2.1M270.4 127.9v6.9v-6.9M270.4 134.8v4.1v-4.1M270.4 121v3.4M270.4 127.9v3.4"/>
<path d="M270.4 131.9v3.6M270.4 138.4v3.4M287.7 125.4v8.7l-17.3 2.8M295.3 132v5.1l-24.9 2.8M361.5 136.3h4.3M368.6 134.2v31.5M369.3 136.3h-.7h.7M369.3 134.2v31.5M370 136.3h-.7h.7M370 134.2v31.5M372.8 136.3h4.2M377 124.2h-6.3l-1.8 12.1"/>
<path d="M377.7 130.3h-6.2l-1.8 6M246.6 141h26M270.4 142.4v31M154.9 173v11.9l13.3 1.8M162.2 171.2v11.6l6 1.8M186.2 179.4l-5.2 2.9M186.5 179.1v21.4M188.5 177v23.5M202.9 170.1l-13.6 7.6M244.5 177v23.5M246.5 179.1v21.4M246.6 174.9h26"/>
<path d="M248.6 176.9h24M270.4 176.9v-2v2M278.3 168v5.1l-7.9 2.8M285.9 166.8v9.2l-15.5 2.9M166.1 183.6h12.6M166.1 185.5h10.9M166.1 187.9h8.3M168.2 183.6v1.9v-1.9M168.2 185.5v2.4v-2.4M168.2 189v6M169.5 198.4h6.5M176.5 198.4h3h-3"/>
<path d="M176.5 190v10.5M176.6 198.4h9.9M177.9 184l-3.1 1.7M178 198.4l2.8 28.8h5.1M179.5 198.4h4.1h-4.1M179.5 187v13.5M181.5 198.4l2.9 22.5h8.6M183.6 198.4h2.9h-2.9M183.6 183v17.5M185 198.4l2.9 15.8h9.2M187.1 198.4h59M187.5 198.4l2.8 9.5h5.1"/>
<path d="M188.5 198.4h-2h2M245.5 198.4l2.8 22.5h5.1M246.5 198.4h3.1h-3.1M246.5 198.4h-2h2M248 198.4l2.9 15.7h8.5M249.6 198.4h3.9h-3.9M249.6 183v17.5M250 198.4h6.6M251.5 198.4l2.9 9.6h9.2M251.7 180.9h20.9M253.5 187v13.5M257 198.4h3.5"/>
<path d="M270.4 180.9v-4v4M270.4 180.5v3.4M270.4 184.3v3.5"/>
</g>
<g fill="#000" stroke="#000" stroke-width=".25">
<path d="M57.7 37.6h1.1l-.5 3.5zM65 34l3.5-.6v1.1zM74.4 33.4l3.5 .6-3.5 .5zM77.9 34l3.5-.6v1.1zM91.4 33.4l3.6 .6-3.6 .5zM95 34l3.4-.6v1.1zM108.4 33.4l3.6 .6-3.6 .5zM191.2 28.5l3.5-.6v1.2zM237.2 27.9l3.5 .6-3.5 .6zM240.7 28.5l3.5-.6v1.2zM253 27.9l3.5 .6-3.5 .6zM58.3 50.5l.5 3.5h-1.1z"/>
<path d="M131.9 54.8h1.2l-.6 3.5zM132.5 41.1l.6 3.5h-1.2zM131.9 68.8h1.2l-.6 3.5zM132.5 58.3l.6 3.5h-1.2zM272.5 78.6h1.1l-.6 3.5zM273 66.6l.6 3.5h-1.1zM272.5 63.1h1.1l-.6 3.5zM273 56.6l.6 3.5h-1.1zM305 67.5l.6 3.5h-1.1zM304.5 74.6h1.1l-.6 3.5zM386.3 74.6h1.1l-.6 3.5zM386.8 68.1l.6 3.5h-1.1z"/>
<path d="M61.5 91.4l3.5 .5-3.5 .6zM68 91.9l3.5-.5v1.1zM118.5 91.4l3.5 .5-3.5 .6zM251 94.3l3.5 .5-3.5 .6zM256.5 94.8l3.5-.5v1.1zM305 82.1l.6 3.5h-1.1zM386.8 82.1l.6 3.5h-1.1zM173 112.8l3.5 .6-3.5 .5zM175.6 112.8l3.6 .6-3.6 .5zM179.2 113.4l3.4-.6v1.1zM180.8 113.4l3.5-.6v1.1zM248.7 112.8l3.5 .6-3.5 .5z"/>
<path d="M253.9 113.4l3.5-.6v1.1zM168.2 132.3l.6 3.4h-1.2zM167.6 126.9h1.2l-.6 3.5zM168.2 130.4l.6 3.5h-1.2zM269.9 135.5h1.1l-.6 3.4zM269.9 124.4h1.1l-.6 3.5zM270.4 134.8l.6 3.6h-1.1zM269.9 131.3h1.1l-.6 3.5zM365 135.7l3.6 .6-3.6 .5zM365.8 135.7l3.5 .6-3.5 .5zM369.3 136.3l3.5-.6v1.1zM370 136.3l3.5-.6v1.1z"/>
<path d="M270.4 141l.6 3.4h-1.1zM270.4 138.9l.6 3.5h-1.1zM186.2 179.4l2.8-2.2 .5 1zM269.9 171.5h1.1l-.6 3.4zM269.9 173.4h1.1l-.6 3.5zM167.6 180.2h1.2l-.6 3.4zM168.2 185.5l.6 3.5h-1.2zM167.6 182h1.2l-.6 3.5zM168.2 187.9l.6 3.5h-1.2zM173 197.8l3.5 .6-3.5 .6zM176 197.8l3.5 .6-3.5 .6zM177.6 183.5l3.4-1.2-2.8 2.2z"/>
<path d="M180.1 197.8l3.5 .6-3.5 .6zM179.5 198.4l3.5-.6v1.2zM183 197.8l3.5 .6-3.5 .6zM183.6 198.4l3.5-.6v1.2zM186.5 198.4l3.5-.6v1.2zM188.5 198.4l3.5-.6v1.2zM241 197.8l3.5 .6-3.5 .6zM243 197.8l3.5 .6-3.5 .6zM246.1 197.8l3.5 .6-3.5 .6zM246.5 198.4l3.5-.6v1.2zM249.6 198.4l3.5-.6v1.2zM253.5 198.4l3.5-.6v1.2z"/>
<path d="M270.4 180.9l.6 3.4h-1.1zM270.4 176.9l.6 3.6h-1.1z"/>
</g>
<!-- layer: Detail Boundary -->
<g fill="none" stroke="#000" stroke-width=".25">
<path d="M267.4 41l-6.7 4.6"/>
<circle cx="237.2" cy="61.6" r="28.4"/>
</g>
<g font-size="7">
<text x="269.7" y="40.3">A</text>
<text x="323.1" y="139.8">A (1.5:1)</text>
<text x="289" y="270.6">Implementierungsmethode A (DAC)</text>
<text x="289" y="278.1">Detailansicht Korpus</text>
</g>
<g font-size="4.9">
<text x="74.1" y="26.5">12.94</text>
<text x="137.7" y="25.8">3x Ø12.4 x 4.3</text>
<text x="211.3" y="27.1">49.5</text>
<text x="242.3" y="27.1">15.75</text>
<text x="83.6" y="32.6">17</text>
<text x="100.6" y="32.6">17</text>
<text x="56.8" y="50.6" transform="rotate(-90 56.8 50.6)">9.45</text>
<text x="131.1" y="54.6" transform="rotate(-90 131.1 54.6)">17.2</text>
<text x="271.6" y="64.5" transform="rotate(-90 271.6 64.5)">10</text>
<text x="131.1" y="68.1" transform="rotate(-90 131.1 68.1)">14</text>
<text x="297.6" y="70.1" transform="rotate(-90 297.6 70.1)">10.61</text>
<text x="297.7" y="76.9" transform="rotate(-90 297.7 76.9)">4</text>
<text x="385.4" y="76" transform="rotate(-90 385.4 76)">10</text>
<text x="394.9" y="75.9" transform="rotate(-90 394.9 75.9)">4</text>
<text x="271.6" y="79.3" transform="rotate(-90 271.6 79.3)">15.5</text>
<text x="92.3" y="90.5">54</text>
<text x="243.6" y="93.4">2</text>
<text x="70.6" y="100">3</text>
<text x="180.9" y="99.2">2.68</text>
<text x="182.6" y="105.9">1.62</text>
<text x="255.7" y="105.9">1.73</text>
<text x="274.8" y="104.9">4x Ø2.95 x 5</text>
<text x="211.7" y="112">71.4</text>
<text x="276" y="112">4x Ø2.95 x 5</text>
<text x="371.7" y="122.7">.5</text>
<text x="160.8" y="128.7" transform="rotate(-90 160.8 128.7)">1.87</text>
<text x="278.6" y="127.3" transform="rotate(-90 278.6 127.3)">6.9</text>
<text x="372.4" y="128.8">.5</text>
<text x="286.3" y="132.7" transform="rotate(-90 286.3 132.7)">4.1</text>
<text x="293.9" y="135.9" transform="rotate(-90 293.9 135.9)">2</text>
<text x="269" y="160.6" transform="rotate(-90 269 160.6)">34</text>
<text x="166.8" y="163.1" transform="rotate(-90 166.8 163.1)">53.27</text>
<text x="195.4" y="172.5" transform="rotate(-29 195.4 172.5)">Ø6</text>
<text x="276.9" y="171.8" transform="rotate(-90 276.9 171.8)">2</text>
<text x="284.4" y="174.8" transform="rotate(-90 284.4 174.8)">3.9</text>
<text x="153.5" y="183.7" transform="rotate(-90 153.5 183.7)">2.42</text>
<text x="160.8" y="181.9" transform="rotate(-90 160.8 181.9)">1.88</text>
<text x="213.8" y="196.9">56</text>
<text x="191.6" y="206.5">2</text>
<text x="255.6" y="206.5">3.9</text>
<text x="189.1" y="212.8">2.9</text>
<text x="252.1" y="212.6">3.1</text>
<text x="185.7" y="219.5">4.1</text>
<text x="249.6" y="219.5">2</text>
<text x="182" y="225.8">3</text>
<text x="289" y="248.5">Alexander Klose 09.06.2026</text>
<text x="399.1" y="285.7">4/5</text>
</g>
<g font-size="3.5">
<text x="39" y="8.8">1</text>
<text x="89" y="8.8">2</text>
<text x="139" y="8.8">3</text>
<text x="189" y="8.8">4</text>
<text x="239" y="8.8">5</text>
<text x="289" y="8.8">6</text>
<text x="339" y="8.8">7</text>
<text x="389" y="8.8">8</text>
<text x="16.3" y="30.2">A</text>
<text x="411.3" y="30.2">A</text>
<text x="16.3" y="78">B</text>
<text x="411.3" y="78">B</text>
<text x="16.2" y="125.9">C</text>
<text x="411.2" y="125.9">C</text>
<text x="16.2" y="173.7">D</text>
<text x="411.2" y="173.7">D</text>
<text x="16.3" y="221.6">E</text>
<text x="411.3" y="221.6">E</text>
<text x="16.4" y="269.4">F</text>
<text x="411.4" y="269.4">F</text>
<text x="39" y="290.8">1</text>
<text x="89" y="290.8">2</text>
<text x="139" y="290.8">3</text>
<text x="189" y="290.8">4</text>
<text x="239" y="290.8">5</text>
<text x="289" y="290.8">6</text>
<text x="339" y="290.8">7</text>
<text x="389" y="290.8">8</text>
</g>
<g font-size="2.5">
<text x="231" y="242.9">Dept.</text>
<text x="255" y="242.9">Technical reference</text>
<text x="289" y="242.9">Created by</text>
<text x="350" y="242.9">Approved by</text>
<text x="289" y="252.8">Document type</text>
<text x="350" y="252.8">Document status</text>
<text x="289" y="262.9">Title</text>
<text x="350" y="262.9">DWG No.</text>
<text x="350" y="279.9">Rev.</text>
<text x="360" y="279.9">Date of issue</text>
<text x="396" y="279.9">Sheet</text>
</g>
</svg>
